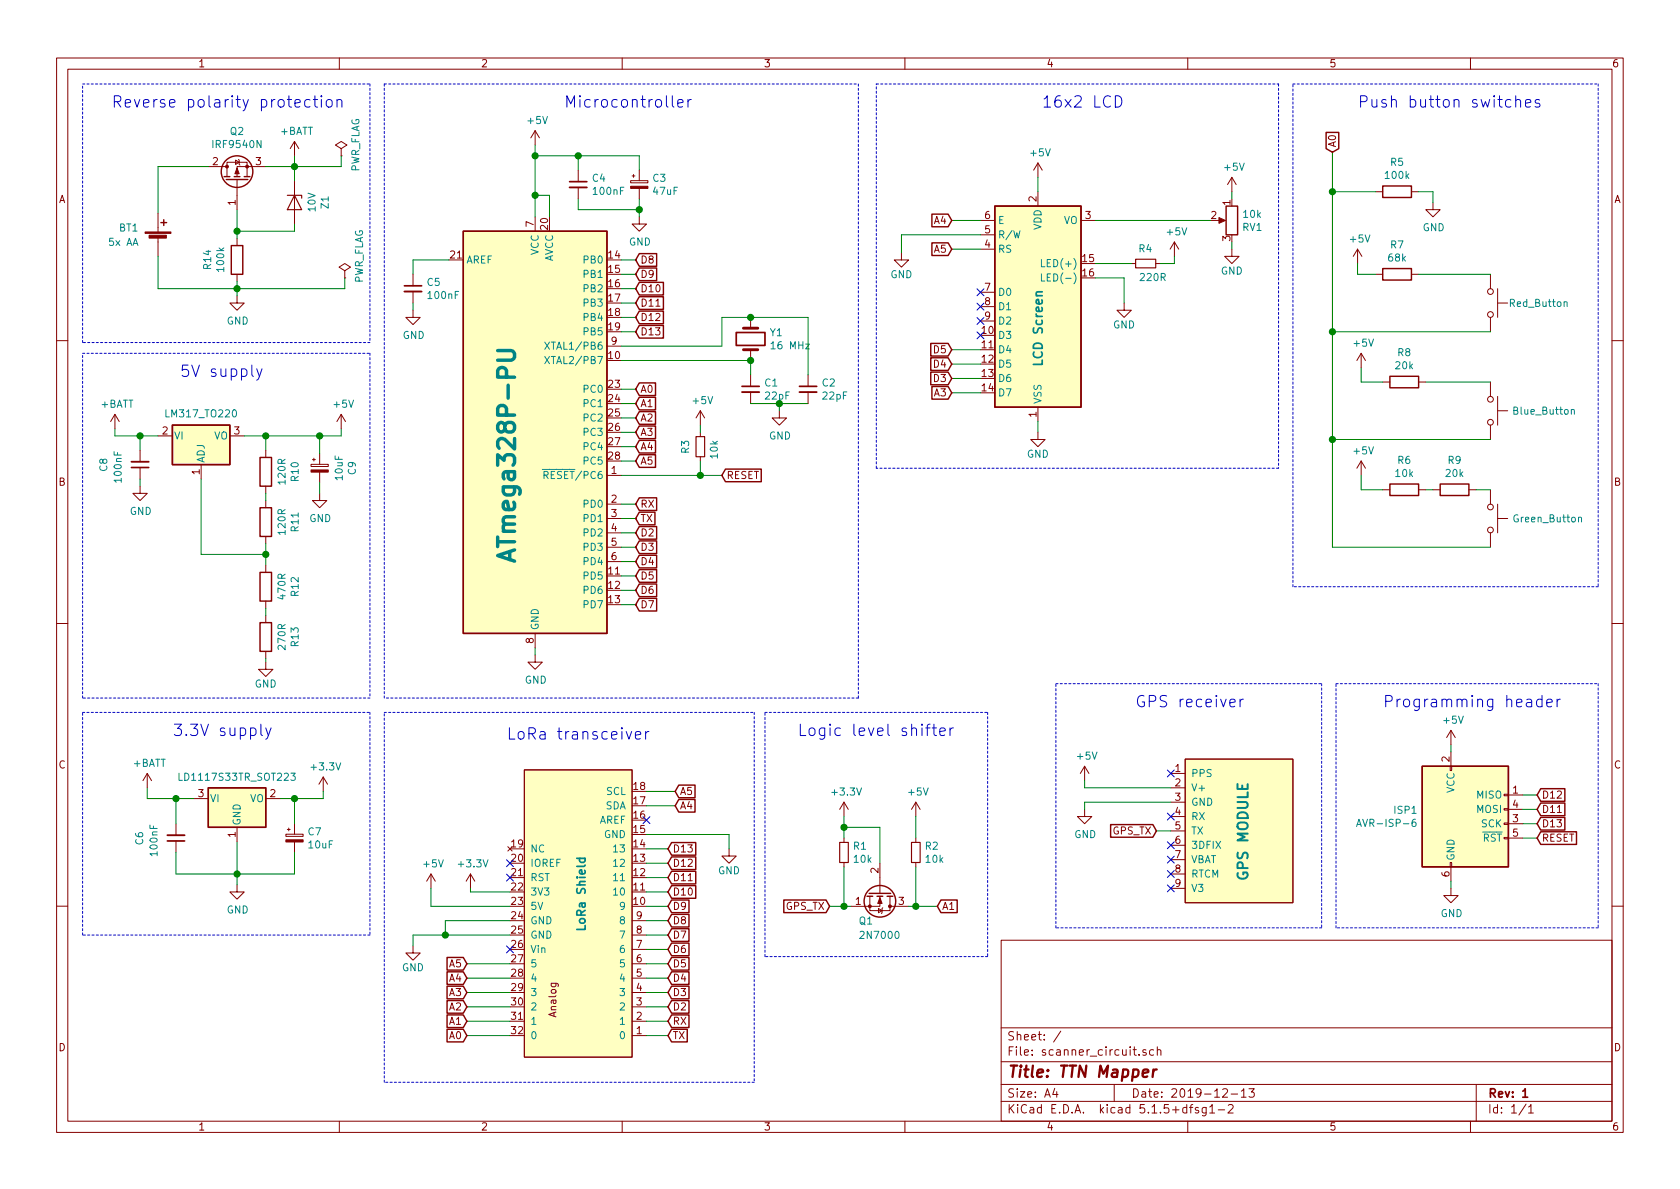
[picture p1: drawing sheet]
<svg xmlns="http://www.w3.org/2000/svg" width="297mm" height="210mm" viewBox="0 0 297 210" stroke-linecap="round" stroke-linejoin="round" font-family="sans-serif">
<g fill="none" stroke="#840000" stroke-width=".18">
<path d="M10 10.3h277v189.9h-277zM12 12.2h273v186.1h-273zM60 10.3v1.9M110 10.3v1.9M160 10.3v1.9M210 10.3v1.9M260 10.3v1.9M27.9 37.7v3.3M36.8 29.5h3.3M40.1 31.2v-2.5h3.6v2.5M41.7 28.3l.6 .4-.6 .4zM41.9 31.7v5.4"/>
<path d="M42.2 28.2l.1 .1v.8l.1 .1M47 29.5h-5.1v1.7M52.1 25v2.6M52.1 32v7.6M52.1 25l-.8 1.3M52.1 25l.7 1.3M60.3 26.3l1-.7-1-.6-1 .6 1 .7v1.3M60.3 27.6h.1M94.6 23.1l-.7 1.3M94.6 23.1v2.5M94.6 38.3v2.6M94.6 23.1l.8 1.3"/>
<path d="M102.2 30.1v2M102.2 33.1v2.1M111.5 31.9h3.1v.4h-3.1zM111.8 31.1h.5M112 30.9v.5M113 38.3v1.3h1.3l-1.3 1.3-1.2-1.3h1.2M113 30.1v1.8M113 33.3v1.9M173.4 39h2.5M183.5 28.8l-.7 1.3M183.5 28.8v2.6M183.5 33.9v2.5"/>
<path d="M183.5 28.8l.8 1.3M191.1 39h2.6M215.3 39h1M217.8 31.4l-.8 1.2M217.8 31.4v2.5M217.8 31.4l.8 1.2M243.2 33.9h1.3M249.6 33.9h1.2M253.4 35.8v1.3h1.2l-1.2 1.2-1.3-1.2h1.3M27.9 42v3.3M41.9 52.3v1.3h1.3l-1.3 1.3-1.3-1.3h1.3M41.9 42.2v1.2"/>
<path d="M41.9 48.5v1.3M61 47.9l1-.7-1-.6-1.1 .6 1.1 .7v1.2M61 49.1h.1M73 54.9v1.2h1.3l-1.3 1.3-1.2-1.3h1.2M73 48.5v2M73 51.6v2M132.7 56.1v1.9M159.4 44.7v1.3h1.3l-1.3 1.2-1.3-1.2h1.3M173.4 44.1h2.5M173.4 41.5h2.5M173.4 51.7h2.5M173.4 54.2h2.5"/>
<path d="M173.4 56.8h2.5M198.8 53.6v1.3h1.2l-1.2 1.2-1.3-1.2h1.3M200 46.6h.8M204.3 46.6h.8M207.6 42.8l-.7 1.3M207.6 42.8v2.5M207.6 42.8l.8 1.3M217.8 44.1v1.2h1.3l-1.3 1.3-1.3-1.3h1.3M240 44.1l-.7 1.2M240 44.1v2.5M240 44.1l.8 1.2M243.2 48.5h1.3"/>
<path d="M249.6 48.5h1.2M263.5 48.5v2.5M263.5 56.1v2.6M264.8 53.6h1.8M264.8 51v5.1M10 60.2h2M20.3 73.3l-.7 1.2M20.3 73.3v2.5M20.3 73.3l.8 1.2M24.8 79.6v2.1M27.9 77.1h2.6M40.6 77.1h2.6"/>
<path d="M47 79.6v1.3M60.3 73.3l-.7 1.2M60.3 73.3v2.5M60.3 73.3l.8 1.2M107.3 61.2h2.6M123.8 72.6l-.7 1.3M123.8 72.6v2.6M123.8 76.4v.8M123.8 72.6l.8 1.3M132.7 61.8v1.9M132.7 66.3v2M132.7 69.3v2.1"/>
<path d="M137.8 72.6v1.3h1.3l-1.3 1.3-1.3-1.3h1.3M142.9 66.3v2M142.9 69.3v2.1M183.5 76.4v1.3h1.3l-1.3 1.3-1.3-1.3h1.3M183.5 72v2.5M240.7 62.5v2.5M240.7 62.5l-.8 1.2M240.7 62.5l.7 1.2M244.5 67.6h1.2M250.8 67.6h1.3M263.5 67.6v2.5M263.5 75.2v2.5"/>
<path d="M264.8 70.1v5.1M264.8 72.6h1.8M285 60.2h2M24.8 86v1.2h1.2l-1.2 1.3-1.3-1.3h1.3M24.8 82.7v2M35.6 82.2v2.5M47 86v1.2M47 88.5v1.3M47 94.9v1.2M47 99.9v1.3M55 82.1h3v.4h-3zM55.2 81.3h.6"/>
<path d="M55.5 81v.5M56.5 87.2v1.3h1.3l-1.3 1.3-1.3-1.3h1.3M56.5 80.3v1.8M56.5 83.5v1.8M107.3 84.1h2.6M107.3 89.1h2.6M107.3 91.7h2.6M107.3 94.2h2.6M107.3 96.8h2.6M107.3 99.3h2.6M123.8 80.8v.7M240.7 81.5l-.8 1.3"/>
<path d="M240.7 81.5v2.6M240.7 81.5l.7 1.3M244.5 86.6h1.2M250.8 86.6h1.3M253.4 86.6h1.2M259.7 86.6h1.3M263.5 86.6v2.5M263.5 94.2v2.6M264.8 91.7h1.8M264.8 89.1v5.1M10 110.3h2M47 117.1v1.3h1.3l-1.3 1.2-1.3-1.2h1.3"/>
<path d="M47 106.3v1.3M47 108.8v1.3M47 115.2v1.3M94.6 115.8v1.3h1.3l-1.3 1.3-1.3-1.3h1.3M94.6 112v2.5M285 110.3h2M26 136.8l-.7 1.2M26 136.8v2.5M26 136.8l.8 1.2M57.1 137.4l-.7 1.3M57.1 137.4v2.5M57.1 137.4l.8 1.3"/>
<path d="M92.7 136.1h19.1v50.8h-19.1zM191.8 135.5l-.8 1.3M191.8 135.5v2.5M191.8 135.5l.7 1.3M207 136.8h2.5M207 139.3h2.5M209.5 134.2h19.1v25.4h-19.1zM256.4 135.5h.3v.8h-.3zM256.5 129.2l-.7 1.2M256.5 129.2v2.5M256.5 133v2.5M256.5 129.2l.8 1.2"/>
<path d="M31.1 145.7v2M31.1 148.7v2M34.3 141.2h2.5M41.9 156.5v1.2h1.3l-1.3 1.3-1.3-1.3h1.3M41.9 146.3v2.5M47 141.2h2.5M50.5 147.5h3.1v.4h-3.1zM50.8 146.7h.5M51.1 146.4v.5M52.1 145.7v1.8M52.1 148.9v1.8M76.2 154.6l-.8 1.2"/>
<path d="M76.2 154.6v2.5M76.2 154.6l.8 1.2M83.2 154.6l-.8 1.2M83.2 154.6v2.5M83.2 154.6l.7 1.2M89.8 149.7l.8 .8M90.6 149.7l-.8 .8M128.9 150.1v1.3h1.3l-1.3 1.2-1.3-1.2h1.3M149.2 141.9v2.5M149.2 148.2v.8M149.2 152.5v.8M149.2 141.9l-.7 1.2"/>
<path d="M149.2 141.9l.8 1.2M153.8 158.5v2.5h3.6v-2.5M155.6 158.5v1.8h-5.1M155.6 152.6v5.4M161.9 141.9l-.7 1.2M161.9 141.9v2.5M161.9 148.2v.8M161.9 152.5v.8M161.9 141.9l.8 1.2M191.8 143.1v1.3h1.2l-1.2 1.3-1.3-1.3h1.3M207 141.9h2.5M207 144.4h2.5"/>
<path d="M207 146.9h2.5M207 149.5h2.5M207 152h2.5M207 154.6h2.5M207 157.1h2.5M256.4 152.5h.3v.8h-.3zM256.5 157.1v1.3h1.3l-1.3 1.2-1.2-1.2h1.2M256.5 153.3v2.5M265.9 148.1h.8v.2h-.8zM265.9 145.5h.8v.3h-.8zM265.9 143h.8v.3h-.8zM265.9 140.5h.8v.2h-.8z"/>
<path d="M266.7 140.6h2.5M266.7 145.7h2.5M266.7 143.1h2.5M266.7 148.2h2.5M10 160.2h2M73 167.3v1.2h1.3l-1.3 1.3-1.2-1.3h1.2M111.8 178h2.5M111.8 175.5h2.5M111.8 173h2.5M111.8 170.4h2.5M111.8 167.9h2.5M111.8 165.3h2.5"/>
<path d="M111.8 162.8h2.5M155.3 160.6l.7 .4-.7 .4zM156.1 160.5l-.1 .1v.8l-.2 .1M157.4 160.3h3.3M177 166.3h108v32h-108zM285 160.2h2M60 198.3v1.9M110 198.3v1.9M111.8 183.1h2.5M111.8 180.6h2.5M160 198.3v1.9M177 194.8h108"/>
<path d="M177 191.8h108M177 187.8h108M177 181.8h108M186.5 192.5l-.4 1h1M186.8 193v1M187.6 182.3l-1.3 2M197 191.8v3M201.4 186.5v.1M202.6 185.7l-.3-.1-.2 .2v.2l.5 .2v.3h-.5M204 185.7l-.4-.1-.3 .3v.6l.3 .1 .4-.1M204.6 185.7l.2-.1 .4 .1 .1 .9M204.6 185.1v1.5"/>
<path d="M210 198.3v1.9M210.3 195.8h.6M210.9 195.3l-.4 .2v1.3M211.9 195.9l-.4-.1-.2 .2 .1 .3 .5 .1v.3h-.6M213.3 195.8v1.2l-.3 .3h-.4M213.3 195.9l-.5-.1-.3 .3 .1 .6 .2 .1 .5-.1M213.9 195.8l.4-.5v1.5M213.9 196.8h.9M215.4 196.3h1.1M216.2 192.7l.2-.2h.4l.2 .5-.9 1h.9M217.2 195.5l.2-.2h.4l.2 .5-.9 1h.9M217.7 193.5h1.1"/>
<path d="M219.5 193l.4-.5v1.5M219.5 194h.8M220.8 192.5h1l-.5 .6 .4 .1v.7l-.2 .1-.7-.1M260 198.3v1.9M261 191.8v6.5M269.8 195.2l-1.2 2M270.3 195.8l.4-.5v1.5M270.3 196.8h.8"/>
<circle cx="263.5" cy="55.6" r=".51"/>
<circle cx="263.5" cy="51.6" r=".51"/>
<circle cx="263.5" cy="74.7" r=".51"/>
<circle cx="263.5" cy="70.6" r=".51"/>
<circle cx="263.5" cy="89.7" r=".51"/>
<circle cx="263.5" cy="93.7" r=".51"/>
</g>
<path d="M100.7 32.1h3.1M71.5 50.5h3M130.2 58.8h5.1v2.3h-5.1zM131.2 68.3h3M141.4 68.3h3M23.2 82.7h3.1M29.6 148.7h3M269.2 193l.5-.5v1.5M269.2 194h.9" fill="none" stroke="#840000" stroke-width=".3"/>
<path d="M202.1 189.8l.9-.2v-.4l-.6-.1-.3 .3v.9l.2 .1 .5-.1M203.9 189.1l-.1 1.3M204.5 189.1a.5 .5 0 0 0-.6 .4" fill="none" stroke="#840000" stroke-width=".41"/>
<g fill="#ffffc2" stroke="#ffffc2" stroke-width=".18">
<path d="M209.5 134.2h19.1v25.4h-19.1z"/>
<path d="M81.9 40.9h25.4v71.1h-25.4z"/>
<path d="M36.8 139.3h10.2v7h-10.2z"/>
<path d="M30.5 75.2h10.1v7h-10.1z"/>
<path d="M251.5 135.5h15.2v17.8h-15.2z"/>
<path d="M92.7 136.1h19.1v50.8h-19.1z"/>
<path d="M175.9 36.4h15.2v35.6h-15.2z"/>
</g>
<g fill="none" stroke="#840000" stroke-width=".25">
<path d="M28.4 39.4h1.1M29 38.9v1M39.6 31.2h1M40 31.7h3.8M41.4 31.2h1M43.2 31.2h1M164.8 37.9h2.8l.7 1.1-.7 1.1h-2.8zM175.9 36.4h15.2v35.6h-15.2zM216.8 36.4h2v5.1h-2zM234.5 23.4h2.2v2.9l-1.1 .6-1.1-.6zM244.5 32.9h5.1v2h-5.1zM40.9 43.4h2v5.1h-2z"/>
<path d="M81.9 40.9h25.4v71.1h-25.4zM113 47.4h3.1v2.2h-3.1l-.6-1.1zM113 57.6h4.3v2.2h-4.3l-.6-1.1zM113 55h4.3v2.2h-4.3l-.6-1.1zM113 52.5h4.3v2.2h-4.3l-.6-1.1zM113 49.9h4.3v2.3h-4.3l-.6-1.2zM113 44.9h3.1v2.2h-3.1l-.6-1.1zM164.8 42.9h2.8l.7 1.2-.7 1.1h-2.8zM244.5 47.5h5.1v2h-5.1zM30.5 75.2h10.1v7h-10.1zM113 77.9h2.9v2.2h-2.9l-.6-1.1zM113 75.3h2.9v2.3h-2.9l-.6-1.2z"/>
<path d="M113 70.3h2.9v2.2h-2.9l-.6-1.1zM113 72.8h2.9v2.2h-2.9l-.6-1.1zM113 67.7h2.9v2.2h-2.9l-.6-1.1zM164.6 65.8h3l.7 1.1-.7 1.1h-3zM164.6 60.7h3l.7 1.1-.7 1.2h-3zM164.6 63.3h3l.7 1.1-.7 1.1h-3zM164.8 68.3h2.8l.7 1.2-.7 1.1h-2.8zM245.7 66.5h5.1v2.1h-5.1zM46 89.8h2v5.1h-2zM46 80.9h2v5.1h-2zM113 98.2h3.1v2.2h-3.1l-.6-1.1zM113 80.4h2.9v2.2h-2.9l-.6-1.1z"/>
<path d="M113 95.7h3.1v2.2h-3.1l-.6-1.1zM113 88h3.1v2.3h-3.1l-.6-1.2zM113 90.6h2.8v2.2h-2.8l-.6-1.1zM113 93.1h3.1v2.2h-3.1l-.6-1.1zM128.3 83h6.3v2.2h-6.3l-.7-1.1zM245.7 85.6h5.1v2h-5.1zM254.6 85.6h5.1v2h-5.1zM46 101.2h2v5.1h-2zM46 110.1h2v5.1h-2zM113 100.7h3.1v2.3h-3.1l-.6-1.2zM113 105.8h3.1v2.2h-3.1l-.6-1.1zM113 103.3h3.1v2.2h-3.1l-.6-1.1z"/>
<path d="M36.8 139.3h10.2v7h-10.2zM120 138.8h2.9v2.3h-2.9l-.6-1.2zM251.5 135.5h15.2v17.8h-15.2zM272.4 139.5h4.3v2.2h-4.3l-.6-1.1zM118.7 149h4.3v2.2h-4.3l-.6-1.1zM118.7 151.5h4.3v2.3h-4.3l-.6-1.2zM118.7 154.1h4.3v2.2h-4.3l-.6-1.1zM118.7 156.6h4.3v2.2h-4.3l-.6-1.1zM118.7 159.2h3.1v2.2h-3.1l-.6-1.1zM120 141.4h2.9v2.2h-2.9l-.6-1.1zM138.6 159.2h7.4l.7 1.1-.7 1.1h-7.4zM153.3 158.5h1"/>
<path d="M153.7 158h3.8M155.1 158.5h1M156.8 158.5h1.1M166.4 159.2h2.8v2.2h-2.8l-.7-1.1zM196.4 145.8h7.4l.7 1.1-.7 1.2h-7.4zM272.4 142h4.3v2.2h-4.3l-.6-1.1zM272.4 144.5h4.3v2.3h-4.3l-.6-1.1zM272.4 147.1h6.3v2.2h-6.3l-.6-1.1zM79 179.5h2.9l.6 1.1-.6 1.1h-2.9zM79 169.3h2.9l.6 1.1-.6 1.1h-2.9zM79 171.9h2.9l.6 1.1-.6 1.1h-2.9zM79 174.4h2.9l.6 1.1-.6 1.1h-2.9z"/>
<path d="M79 176.9h2.9l.6 1.1-.6 1.2h-2.9zM118.7 164.2h3.1v2.3h-3.1l-.6-1.2zM118.7 166.8h3.1v2.2h-3.1l-.6-1.1zM118.7 179.5h3.1v2.2h-3.1l-.6-1.1zM118.7 169.3h3.1v2.2h-3.1l-.6-1.1zM118.7 176.9h3.1v2.3h-3.1l-.6-1.2zM118.7 171.9h3.1v2.2h-3.1l-.6-1.1zM118.7 161.7h3.1v2.2h-3.1l-.6-1.1zM118.7 174.4h3.1v2.2h-3.1l-.6-1.1zM79 182h2.9l.6 1.1-.6 1.1h-2.9zM118.7 182h2.8v2.2h-2.8l-.6-1.1z"/>
<circle cx="41.9" cy="30.3" r="2.79"/>
<circle cx="155.6" cy="159.4" r="2.79"/>
</g>
<g fill="#840000" stroke="#840000" stroke-width=".18">
<path d="M215.5 38.5l1.2 .5-1.2 .5z"/>
<path d="M41.9 29.7l.4 1h-.8z"/>
<path d="M50.5 148.5h3.1v.4h-3.1z"/>
<path d="M25.7 41h4.5v.3h-4.5z"/>
<path d="M26.4 41.6h3v.5h-3z"/>
<path d="M55 83.1h3v.4h-3z"/>
<path d="M111.5 32.9h3.1v.4h-3.1z"/>
<path d="M155.6 158.7l.4 1.1h-.8z"/>
<circle cx="43.7" cy="29.5" r=".25"/>
<circle cx="40.1" cy="29.5" r=".25"/>
<circle cx="153.8" cy="160.3" r=".25"/>
<circle cx="157.4" cy="160.3" r=".25"/>
</g>
<path d="M100.7 33.1h3.1M71.5 51.6h3M131.2 69.3h3M141.4 69.3h3M23.2 81.7h3.1M29.6 147.7h3" fill="none" stroke="#840000" stroke-width=".33"/>
<path d="M131.4 58h2.6M131.4 61.8h2.6" fill="none" stroke="#840000" stroke-width=".51"/>
<path d="M50.8 34.5h2.5v.5M52.1 34.5l1.2 2.6h-2.5zM200.8 45.8h3.5v1.6h-3.5zM123.1 77.2h1.5v3.6h-1.5zM148.5 149h1.5v3.5h-1.5zM161.2 149h1.5v3.5h-1.5z" fill="none" stroke="#840000" stroke-width=".2"/>
<g fill="none" stroke="#008484" stroke-width=".18">
<path d="M184.1 45.9v1.3h.6M184.1 48.4v1.3h.6M276.6 53.5l.1-.1h.3l.1 .8M96.3 63l.9 1.3M96.3 60.5l.9 1.3M97.2 63l-.9 1.3M97.2 60.5l-.9 1.3M277.8 72.5l.2-.1 .3 .1 .1 .7M95.9 83h1.3M96.2 84h.6l.1-.2v-.3l-.2-.1h-.5v1.2M96.5 84l.4 .6M279.1 91.6l.2-.1h.3v.8"/>
<path d="M31.6 136.7v1.3h.7M51.4 136.7h.8l-.4 .5 .3 .1v.6l-.5 .1-.2-.1M239.9 146.1l.4-1.2 .4 1.2M240 145.8h.6M250.3 144.9l-.4 .1a.87 .87 0 0 0 0 1.1l.4-.1v-.5l-.4-.1-.2 .2"/>
</g>
<path d="M88 62h2.4l.3 .1 .3 .5v.5l-.3 .4-.3 .2h-2.4M90.1 97.5v1.5M91 97.3l-3 .9 3 1" fill="none" stroke="#008484" stroke-width=".61"/>
<g fill="none" stroke="#0000c2" stroke-width=".18" stroke-dasharray=".4 .4">
<path d="M14.6 14.9h50.8M65.4 14.9v45.7M67.9 14.9h83.9M151.8 14.9v108.5M154.9 14.9h71.2M226.1 14.9v67.9M228.6 14.9h54M282.6 14.9v88.9M14.6 60.6v-45.7M14.6 62.5h50.8M65.4 60.6h-50.8M65.4 62.5v60.9"/>
<path d="M154.9 82.8v-67.9M226.1 82.8h-71.2M228.6 103.8v-88.9M282.6 103.8h-54M14.6 123.4v-60.9M14.6 126h50.8M65.4 123.4h-50.8M65.4 126v39.3M67.9 126h65.4M67.9 123.4v-108.5M133.3 126v65.4M135.3 126h39.3"/>
<path d="M151.8 123.4h-83.9M174.6 126v43.2M186.7 120.9h47M233.7 120.9v43.2M236.2 120.9h46.4M282.6 120.9v43.2M14.6 165.3v-39.3M65.4 165.3h-50.8M135.3 169.2v-43.2M174.6 169.2h-39.3M186.7 164.1v-43.2M233.7 164.1h-47"/>
<path d="M236.2 164.1v-43.2M282.6 164.1h-46.4M67.9 191.4v-65.4M133.3 191.4h-65.4"/>
</g>
<g fill="none" stroke="#008400" stroke-width=".18">
<path d="M36.8 29.5h-8.9v8.2M41.9 37.1v5.1M52.1 39.6v1.3h-10.2M52.1 27.6v4.4M60.3 27.6v1.9h-13.3M94.6 27.6h18.4v2.5M94.6 25.6v12.7M94.6 34.5h2.6v3.8M102.2 27.6v2.5M102.2 35.2v1.9h10.8M113 35.2v3.1M168.3 39h5.1"/>
<path d="M183.5 31.4v2.5M193.7 39h20.3M217.8 33.9v1.3M235.6 26.9v69.9h27.9M235.6 33.9h7.6M250.8 33.9h2.6v1.9M27.9 45.3v5.7h33.1v-1.9M41.9 49.8v2.5M73 53.6v1.3M79.4 46h-6.4v2.5M109.9 58.7h2.5M109.9 46h2.5"/>
<path d="M109.9 51h2.5M109.9 56.1h2.5M109.9 53.6h2.5M109.9 48.5h2.5M168.3 44.1h5.1M173.4 41.5h-14v3.2M193.7 46.6h6.3M193.7 49.1h5.1v4.5M207.6 45.3v1.3h-2.5M217.8 42.8v1.3M235.6 58.7h27.9M240 46.6v1.9h3.2"/>
<path d="M250.8 48.5h12.7M20.3 75.8v1.3h7.6M24.8 77.1v2.5M47 77.1v2.5M56.5 77.1v3.2M60.3 75.8v1.3h-17.1M109.9 61.2h17.7v-5.1h15.3v10.2M109.9 68.8h2.5M109.9 73.9h2.5M109.9 63.7h22.8v2.6M109.9 71.4h2.5M109.9 79h2.5"/>
<path d="M109.9 76.4h2.5M123.8 75.2v1.2M132.7 71.4h10.2M137.8 71.4v1.2M168.3 69.5h5.1M168.3 66.9h5.1M168.3 64.4h5.1M168.3 61.8h5.1M183.5 74.5v1.9M235.6 77.7h27.9M240.7 65v2.6h3.8M252.1 67.6h11.4"/>
<path d="M24.8 84.7v1.3M35.6 84.7v13.3h11.4M47 87.2v1.3M47 96.1v3.8M56.5 85.3v1.9M109.9 84.1h17.7M109.9 91.7h2.5M109.9 94.2h2.5M109.9 89.1h2.5M109.9 96.8h2.5M109.9 81.5h2.5M109.9 99.3h2.5"/>
<path d="M123.8 81.5v2.6M240.7 84.1v2.5h3.8M252.1 86.6h1.3M261 86.6h2.5M47 107.6v1.2M47 116.5v.6M94.6 114.5v1.3M109.9 104.4h2.5M109.9 106.9h2.5M109.9 101.8h2.5M26 139.3v1.9h8.3M57.1 139.9v1.3h-7.6"/>
<path d="M114.3 139.9h5.1M191.8 138v1.3h15.2M256.5 131.7v1.3M31.1 150.7v3.9h21v-3.9M31.1 141.2v4.5M41.9 148.8v7.7M52.1 141.2v4.5M76.2 157.1v3.2h14M83.2 157.1v.6h7M114.3 150.1h3.8M114.3 152.6h3.8M114.3 157.7h3.8"/>
<path d="M114.3 147.6h14.6v2.5M114.3 155.2h3.8M114.3 142.5h5.1M149.2 144.4v3.8M149.2 153.3v7M149.2 146.3h6.4v6.3M161.9 144.4v3.8M161.9 153.3v7M204.5 146.9h2.5M207 141.9h-15.2v1.2M256.5 155.8v1.3M269.2 140.6h2.6"/>
<path d="M269.2 143.1h2.6M269.2 145.7h2.6M269.2 148.2h2.6M82.5 173h7.7M82.5 170.4h7.7M82.5 178h7.7M82.5 175.5h7.7M90.2 165.3h-17.2v2M90.2 162.8h-11.5v2.5M114.3 160.3h3.8M114.3 173h3.8M114.3 170.4h3.8"/>
<path d="M114.3 165.3h3.8M114.3 162.8h3.8M114.3 178h3.8M114.3 167.9h3.8M114.3 175.5h3.8M146.7 160.3h3.8M160.7 160.3h5M82.5 183.1h7.7M82.5 180.6h7.7M114.3 183.1h3.8M114.3 180.6h3.8"/>
</g>
<g fill="none" stroke="#0000c2" stroke-width=".18">
<path d="M54.8 17.7l-.5-.1-.4 .4v.6l.2 .2 .2 .1 .5-.1M55.4 17.6h.8M55.7 16.9v1.7l.1 .2 .4 .1M56.8 16.9l-.1 .1h.2l-.1-.1v.2M56.8 17.6v1.3M57.9 17.7a.52 .52 0 0 1 .8 .3v.6a.54 .54 0 0 1-.5 .4 .54 .54 0 0 1-.5-.4v-.6zM59.6 17.8a.5 .5 0 0 1 .9 .1v1M59.6 17.6v1.3M118.9 16.9v1.7l.3 .3M119.8 18.3l1-.2-.1-.4-.6-.1-.3 .3 .1 .9 .2 .1 .6-.1M121.6 17.6v1.3M122.2 17.6l-.4 .1-.2 .3"/>
<path d="M197.2 16.9a1.05 1.05 0 0 1 1.2 .7 1.05 1.05 0 0 1-.4 1.2l-.8 .1zM268 17.8a.52 .52 0 0 1 .8-.1l.1 1.2M268 16.9v2M269.7 18.3l1-.2-.1-.4-.6-.1-.3 .3 .1 .9 .2 .1 .6-.1M272.2 17.7a.5 .5 0 0 0-.8 .2l.1 .3a.68 .68 0 0 1 .8 .4l-.1 .2-.2 .1-.6-.1M45.4 65.2l.5 1.4M46.3 65.2l-.6 1.9-.3 .1M46.1 128.1v1.7l.3 .3M47 128.7l.4 1.4M47.9 128.7l-.6 1.9-.3 .1M110.7 129.4l.5 1.3 .5-1.3M112.3 130l1-.2-.1-.3-.6-.1-.3 .2 .1 1 .2 .1 .6-.1"/>
<path d="M114.1 129.4v1.3M114.7 129.4l-.3 .1-.3 .2M163.7 128.7h.7M164.4 128.1l-.3 .1-.1 .1v1.8M164.8 128.7h.8M165.1 128.1v1.7l.1 .2 .4 .1M166.2 129.4l.9-.2-.1-.4-.6-.1-.2 .3 .1 1 .1 .1 .6-.1M168 128.7v1.4M168.6 128.7l-.4 .1-.2 .3M217.4 124.3l1-.2-.1-.4-.6-.1-.3 .3 .2 1 .1 .1 .6-.1M219.3 123.6v1.4M219.8 123.6l-.3 .1-.2 .3"/>
<path d="M272.6 123.7l-.5-.1-.4 .4v.6l.2 .3 .2 .1 .5-.1M272.6 123v2M273.5 124.3l.9-.2-.1-.4-.5-.1-.3 .3 .1 1 .2 .1 .5-.1M275.3 123.6v1.4M275.9 123.6l-.4 .1-.2 .3"/>
</g>
<g fill="#008400" stroke="#008400" stroke-width=".25">
<circle cx="161.9" cy="160.3" r=".51"/>
<circle cx="41.9" cy="51" r=".51"/>
<circle cx="52.1" cy="29.5" r=".51"/>
<circle cx="94.6" cy="34.5" r=".51"/>
<circle cx="235.6" cy="33.9" r=".51"/>
<circle cx="56.5" cy="77.1" r=".51"/>
<circle cx="78.7" cy="165.3" r=".51"/>
<circle cx="235.6" cy="77.7" r=".51"/>
<circle cx="47" cy="77.1" r=".51"/>
<circle cx="123.8" cy="84.1" r=".51"/>
<circle cx="235.6" cy="58.7" r=".51"/>
<circle cx="41.9" cy="40.9" r=".51"/>
<circle cx="149.2" cy="160.3" r=".51"/>
<circle cx="102.2" cy="27.6" r=".51"/>
<circle cx="113" cy="37.1" r=".51"/>
<circle cx="52.1" cy="141.2" r=".51"/>
<circle cx="24.8" cy="77.1" r=".51"/>
<circle cx="41.9" cy="154.6" r=".51"/>
<circle cx="31.1" cy="141.2" r=".51"/>
<circle cx="132.7" cy="63.7" r=".51"/>
<circle cx="94.6" cy="27.6" r=".51"/>
<circle cx="149.2" cy="146.3" r=".51"/>
<circle cx="47" cy="98" r=".51"/>
<circle cx="132.7" cy="56.1" r=".51"/>
<circle cx="137.8" cy="71.4" r=".51"/>
</g>
<g fill="none" stroke="#000084" stroke-width=".18">
<path d="M172.7 51.1l1.3 1.2M172.7 53.6l1.3 1.2M172.7 56.2l1.3 1.2M172.7 58.7l1.3 1.2M174 51.1l-1.3 1.2M174 53.6l-1.3 1.2M174 56.2l-1.3 1.2M174 58.7l-1.3 1.2M206.4 136.2l1.2 1.2M207.6 136.2l-1.2 1.2M89.6 154.6l1.2 1.2M89.6 152l1.2 1.3"/>
<path d="M90.8 154.6l-1.2 1.2M90.8 152l-1.2 1.3M113.7 144.4l1.2 1.2M114.9 144.4l-1.2 1.2M206.4 156.5l1.2 1.2M206.4 143.8l1.2 1.2M206.4 148.9l1.2 1.2M206.4 151.4l1.2 1.2M206.4 153.9l1.2 1.3M207.6 156.5l-1.2 1.2M207.6 143.8l-1.2 1.2M207.6 148.9l-1.2 1.2"/>
<path d="M207.6 151.4l-1.2 1.2M207.6 153.9l-1.2 1.3M89.6 167.3l1.2 1.2M90.8 167.3l-1.2 1.2"/>
</g>
<text font-size="4.2" fill="#008484" x="91.1" y="97.1" transform="rotate(-90 91.1 97.1)">ATmega328P-PU</text>
<g font-size="2.8" fill="#0000c2">
<text x="19.7" y="19">Reverse polarity protection</text>
<text x="99.7" y="19">Microcontroller</text>
<text x="184.1" y="19">16x2 LCD</text>
<text x="240" y="19">Push button switches</text>
<text x="31.7" y="66.7">5V supply</text>
<text x="200.7" y="125.1">GPS receiver</text>
<text x="244.5" y="125.1">Programming header</text>
<text x="30.5" y="130.2">3.3V supply</text>
<text x="89.5" y="130.8">LoRa transceiver</text>
<text x="141" y="130.2">Logic level shifter</text>
</g>
<text font-size="2.8" fill="#840000" x="178" y="190.5">Title: TTN Mapper</text>
<text font-size="2.5" fill="#008484" x="220.7" y="155.5" transform="rotate(-90 220.7 155.5)">GPS MODULE</text>
<text font-size="2.2" fill="#008484" x="184.4" y="64.2" transform="rotate(-90 184.4 64.2)">LCD Screen</text>
<text font-size="2.1" fill="#008484" x="103.5" y="164" transform="rotate(-90 103.5 164)">LoRa Shield</text>
<g font-size="2.1" fill="#840000">
<text x="178" y="184">Sheet: /</text>
<text x="178" y="186.7">File: scanner_circuit.sch</text>
<text x="178" y="196.9">KiCad E.D.A. kicad 5.1.5+dfsg1-2</text>
<text x="178" y="194.1">Size: A4</text>
<text x="200" y="194.1">Date: 2019-12-13</text>
<text x="263" y="194.1">Rev: 1</text>
<text x="263" y="196.9">Id: 1/1</text>
</g>
<g font-size="1.8" fill="#840000">
<text x="35" y="11.9">1</text>
<text x="85" y="11.9">2</text>
<text x="135" y="11.9">3</text>
<text x="185" y="11.9">4</text>
<text x="235" y="11.9">5</text>
<text x="285" y="11.9">6</text>
<text x="37.6" y="29.2">2</text>
<text x="45.2" y="29.2">3</text>
<text x="236.2" y="26.1" transform="rotate(-90 236.2 26.1)">A0</text>
<text x="10.4" y="35.9">A</text>
<text x="183.3" y="35.7" transform="rotate(-90 183.3 35.7)">2</text>
<text x="285.4" y="35.9">A</text>
<text x="41.7" y="36.3" transform="rotate(-90 41.7 36.3)">1</text>
<text x="94.4" y="40.1" transform="rotate(-90 94.4 40.1)">7</text>
<text x="96.9" y="40.6" transform="rotate(-90 96.9 40.6)">20</text>
<text x="165.2" y="39.6">A4</text>
<text x="174.1" y="41.3">5</text>
<text x="174.1" y="38.7">6</text>
<text x="191.9" y="38.7">3</text>
<text x="214.1" y="38.7">2</text>
<text x="217.6" y="36.3" transform="rotate(-90 217.6 36.3)">1</text>
<text x="79.7" y="45.7">21</text>
<text x="107.6" y="45.7">14</text>
<text x="113.2" y="46.6">D8</text>
<text x="165.2" y="44.7">A5</text>
<text x="174.1" y="43.8">4</text>
<text x="191.4" y="46.3">15</text>
<text x="217.6" y="42.6" transform="rotate(-90 217.6 42.6)">3</text>
<text x="107.6" y="48.3">15</text>
<text x="107.6" y="50.8">16</text>
<text x="107.6" y="53.3">17</text>
<text x="113.2" y="49.1">D9</text>
<text x="113.2" y="51.7">D10</text>
<text x="174.1" y="51.4">7</text>
<text x="174.1" y="54">8</text>
<text x="191.4" y="48.9">16</text>
<text x="107.6" y="55.9">18</text>
<text x="107.6" y="58.4">19</text>
<text x="113.2" y="59.3">D13</text>
<text x="113.2" y="56.8">D12</text>
<text x="113.2" y="54.2">D11</text>
<text x="173.7" y="59">10</text>
<text x="174.1" y="56.5">9</text>
<text x="107.6" y="63.5">10</text>
<text x="108.1" y="61">9</text>
<text x="165.2" y="62.5">D5</text>
<text x="165.2" y="65">D4</text>
<text x="173.7" y="61.6">11</text>
<text x="173.7" y="64.1">12</text>
<text x="107.6" y="68.6">23</text>
<text x="107.6" y="71.1">24</text>
<text x="113.2" y="69.5">A0</text>
<text x="165.2" y="67.6">D3</text>
<text x="165.2" y="70.1">A3</text>
<text x="173.7" y="66.7">13</text>
<text x="173.7" y="69.2">14</text>
<text x="28.7" y="76.8">2</text>
<text x="41.4" y="76.8">3</text>
<text x="107.6" y="73.7">25</text>
<text x="107.6" y="76.2">26</text>
<text x="113.2" y="77.1">A3</text>
<text x="113.2" y="72">A1</text>
<text x="113.2" y="74.5">A2</text>
<text x="183.3" y="73.8" transform="rotate(-90 183.3 73.8)">1</text>
<text x="35.3" y="83.9" transform="rotate(-90 35.3 83.9)">1</text>
<text x="107.6" y="78.7">27</text>
<text x="107.6" y="81.3">28</text>
<text x="108.1" y="83.8">1</text>
<text x="113.2" y="82.2">A5</text>
<text x="113.2" y="79.6">A4</text>
<text x="10.4" y="85.9">B</text>
<text x="108.1" y="88.9">2</text>
<text x="113.2" y="89.8">RX</text>
<text x="128.4" y="84.7">RESET</text>
<text x="285.4" y="85.9">B</text>
<text x="108.1" y="91.4">3</text>
<text x="108.1" y="94">4</text>
<text x="113.2" y="92.3">TX</text>
<text x="113.2" y="94.9">D2</text>
<text x="107.6" y="101.6">11</text>
<text x="108.1" y="96.5">5</text>
<text x="108.1" y="99.1">6</text>
<text x="113.2" y="99.9">D4</text>
<text x="113.2" y="97.4">D3</text>
<text x="107.6" y="104.1">12</text>
<text x="107.6" y="106.7">13</text>
<text x="113.2" y="102.5">D5</text>
<text x="113.2" y="107.6">D7</text>
<text x="113.2" y="105">D6</text>
<text x="94.4" y="113.8" transform="rotate(-90 94.4 113.8)">8</text>
<text x="10.4" y="135.9">C</text>
<text x="207.8" y="136.5">1</text>
<text x="256.3" y="134.7" transform="rotate(-90 256.3 134.7)">2</text>
<text x="285.4" y="135.9">C</text>
<text x="35.1" y="141">3</text>
<text x="47.8" y="141">2</text>
<text x="112.1" y="142.2">17</text>
<text x="112.1" y="139.7">18</text>
<text x="120.2" y="143.1">A4</text>
<text x="120.2" y="140.6">A5</text>
<text x="207.8" y="139.1">2</text>
<text x="207.8" y="141.6">3</text>
<text x="267.5" y="140.3">1</text>
<text x="267.5" y="142.9">4</text>
<text x="272.6" y="141.2">D12</text>
<text x="272.6" y="143.8">D11</text>
<text x="41.7" y="148.1" transform="rotate(-90 41.7 148.1)">1</text>
<text x="90.5" y="149.9">19</text>
<text x="112.1" y="149.9">14</text>
<text x="112.1" y="147.3">15</text>
<text x="112.1" y="144.8">16</text>
<text x="196.7" y="147.6">GPS_TX</text>
<text x="207.8" y="144.1">4</text>
<text x="207.8" y="146.7">5</text>
<text x="207.8" y="149.2">6</text>
<text x="267.5" y="145.4">3</text>
<text x="267.5" y="147.9">5</text>
<text x="272.6" y="146.3">D13</text>
<text x="272.6" y="148.8">RESET</text>
<text x="90.5" y="152.4">20</text>
<text x="90.5" y="154.9">21</text>
<text x="112.1" y="154.9">12</text>
<text x="112.1" y="152.4">13</text>
<text x="118.9" y="150.7">D13</text>
<text x="118.9" y="153.3">D12</text>
<text x="118.9" y="155.8">D11</text>
<text x="155.3" y="154.4" transform="rotate(-90 155.3 154.4)">2</text>
<text x="207.8" y="151.8">7</text>
<text x="207.8" y="154.3">8</text>
<text x="256.3" y="155" transform="rotate(-90 256.3 155)">6</text>
<text x="90.5" y="157.5">22</text>
<text x="90.5" y="160">23</text>
<text x="112.1" y="160">10</text>
<text x="112.1" y="157.5">11</text>
<text x="118.9" y="158.4">D10</text>
<text x="118.9" y="160.9">D9</text>
<text x="138.9" y="160.9">GPS_TX</text>
<text x="151.3" y="160">1</text>
<text x="158.9" y="160">3</text>
<text x="166.5" y="160.9">A1</text>
<text x="207.8" y="156.8">9</text>
<text x="90.5" y="162.6">24</text>
<text x="90.5" y="165.1">25</text>
<text x="90.5" y="167.6">26</text>
<text x="112.5" y="167.6">7</text>
<text x="112.5" y="165.1">8</text>
<text x="112.5" y="162.6">9</text>
<text x="118.9" y="166">D7</text>
<text x="118.9" y="163.4">D8</text>
<text x="79.5" y="171.1">A5</text>
<text x="79.5" y="173.6">A4</text>
<text x="90.5" y="170.2">27</text>
<text x="90.5" y="172.7">28</text>
<text x="112.5" y="172.7">5</text>
<text x="112.5" y="170.2">6</text>
<text x="118.9" y="168.5">D6</text>
<text x="118.9" y="171.1">D5</text>
<text x="118.9" y="173.6">D4</text>
<text x="79.5" y="176.1">A3</text>
<text x="79.5" y="178.7">A2</text>
<text x="90.5" y="175.3">29</text>
<text x="90.5" y="177.8">30</text>
<text x="98.4" y="179.8" transform="rotate(-90 98.4 179.8)">Analog</text>
<text x="112.5" y="177.8">3</text>
<text x="112.5" y="175.3">4</text>
<text x="118.9" y="178.7">D2</text>
<text x="118.9" y="176.1">D3</text>
<text x="10.4" y="185.9">D</text>
<text x="79.5" y="181.2">A1</text>
<text x="79.5" y="183.8">A0</text>
<text x="90.5" y="180.3">31</text>
<text x="90.5" y="182.9">32</text>
<text x="112.5" y="182.9">1</text>
<text x="112.5" y="180.3">2</text>
<text x="118.9" y="183.8">TX</text>
<text x="118.9" y="181.2">RX</text>
<text x="285.4" y="185.9">D</text>
<text x="35" y="199.9">1</text>
<text x="85" y="199.9">2</text>
<text x="135" y="199.9">3</text>
<text x="185" y="199.9">4</text>
<text x="235" y="199.9">5</text>
<text x="285" y="199.9">6</text>
</g>
<g font-size="1.8" fill="#008484">
<text x="40.7" y="23.9">Q2</text>
<text x="49.6" y="23.8">+BATT</text>
<text x="93.4" y="21.9">+5V</text>
<text x="37.9" y="26.2">IRF9540N</text>
<text x="182.3" y="27.7">+5V</text>
<text x="245.9" y="29.3">R5</text>
<text x="63.6" y="30.6" transform="rotate(-90 63.6 30.6)">PWR_FLAG</text>
<text x="104.8" y="32.2">C4</text>
<text x="105" y="34.5">100nF</text>
<text x="115.5" y="32.2">C3</text>
<text x="115.6" y="34.5">47uF</text>
<text x="216.6" y="30.2">+5V</text>
<text x="245.1" y="31.6">100k</text>
<text x="21.1" y="40.9">BT1</text>
<text x="55.8" y="37.4" transform="rotate(-90 55.8 37.4)">10V</text>
<text x="58.1" y="36.8" transform="rotate(-90 58.1 36.8)">Z1</text>
<text x="176.4" y="39.6">E</text>
<text x="184.1" y="40.7" transform="rotate(-90 184.1 40.7)">VDD</text>
<text x="188.1" y="39.6">VO</text>
<text x="206.4" y="41.6">+5V</text>
<text x="219.7" y="40.8">RV1</text>
<text x="219.9" y="38.5">10k</text>
<text x="251.5" y="40.9">GND</text>
<text x="19.3" y="43.5">5x AA</text>
<text x="37.3" y="47.6" transform="rotate(-90 37.3 47.6)">R14</text>
<text x="39.6" y="47.9" transform="rotate(-90 39.6 47.9)">100k</text>
<text x="82.4" y="46.6">AREF</text>
<text x="95.2" y="45.1" transform="rotate(-90 95.2 45.1)">VCC</text>
<text x="97.8" y="46.4" transform="rotate(-90 97.8 46.4)">AVCC</text>
<text x="103.4" y="46.6">PB0</text>
<text x="111.2" y="43.4">GND</text>
<text x="176.4" y="44.7">RS</text>
<text x="176.4" y="42.2">R/W</text>
<text x="184.9" y="47.2">LED(+)</text>
<text x="201.4" y="44.6">R4</text>
<text x="238.8" y="42.9">+5V</text>
<text x="245.5" y="46.2">68k</text>
<text x="245.9" y="43.9">R7</text>
<text x="64.2" y="50.3" transform="rotate(-90 64.2 50.3)">PWR_FLAG</text>
<text x="75.6" y="50.6">C5</text>
<text x="75.8" y="52.9">100nF</text>
<text x="103.4" y="49.1">PB1</text>
<text x="103.4" y="51.7">PB2</text>
<text x="157.4" y="49.2">GND</text>
<text x="176.4" y="52.3">D0</text>
<text x="185.3" y="49.8">LED(-)</text>
<text x="201.7" y="49.7">220R</text>
<text x="215.8" y="48.6">GND</text>
<text x="40.1" y="57.4">GND</text>
<text x="71.2" y="59.9">GND</text>
<text x="103.4" y="54.2">PB3</text>
<text x="103.4" y="56.8">PB4</text>
<text x="103.4" y="59.3">PB5</text>
<text x="136.2" y="59.5">Y1</text>
<text x="176.4" y="59.9">D3</text>
<text x="176.4" y="54.9">D1</text>
<text x="176.4" y="57.4">D2</text>
<text x="196.8" y="58.1">GND</text>
<text x="267.1" y="54.3">Red_Button</text>
<text x="97.3" y="64.4">XTAL2/PB7</text>
<text x="97.3" y="61.8">XTAL1/PB6</text>
<text x="136.7" y="61.8">16 MHz</text>
<text x="176.4" y="62.5">D4</text>
<text x="176.4" y="65">D5</text>
<text x="239.4" y="61.3">+5V</text>
<text x="246.8" y="65.3">20k</text>
<text x="247.2" y="63">R8</text>
<text x="103.4" y="69.5">PC0</text>
<text x="122.6" y="71.5">+5V</text>
<text x="135.3" y="68.3">C1</text>
<text x="135.4" y="70.7">22pF</text>
<text x="145.4" y="68.3">C2</text>
<text x="145.5" y="70.7">22pF</text>
<text x="176.4" y="67.6">D6</text>
<text x="176.4" y="70.1">D7</text>
<text x="184.1" y="71.5" transform="rotate(-90 184.1 71.5)">VSS</text>
<text x="17.8" y="72.1">+BATT</text>
<text x="29.6" y="73.8">LM317_TO220</text>
<text x="30.7" y="77.7">VI</text>
<text x="37.8" y="77.7">VO</text>
<text x="59.1" y="72.1">+5V</text>
<text x="103.4" y="72">PC1</text>
<text x="103.4" y="74.5">PC2</text>
<text x="103.4" y="77.1">PC3</text>
<text x="136" y="77.7">GND</text>
<text x="267.8" y="73.3">Blue_Button</text>
<text x="19" y="83.3" transform="rotate(-90 19 83.3)">C8</text>
<text x="36.2" y="81.9" transform="rotate(-90 36.2 81.9)">ADJ</text>
<text x="62.9" y="83.9" transform="rotate(-90 62.9 83.9)">C9</text>
<text x="103.4" y="79.6">PC4</text>
<text x="103.4" y="82.2">PC5</text>
<text x="121.8" y="80.2" transform="rotate(-90 121.8 80.2)">R3</text>
<text x="126.9" y="81" transform="rotate(-90 126.9 81)">10k</text>
<text x="181.6" y="80.9">GND</text>
<text x="239.4" y="80.4">+5V</text>
<text x="247.2" y="82">R6</text>
<text x="256.1" y="82">R9</text>
<text x="21.5" y="85.2" transform="rotate(-90 21.5 85.2)">100nF</text>
<text x="50.5" y="85.5" transform="rotate(-90 50.5 85.5)">120R</text>
<text x="52.8" y="85.1" transform="rotate(-90 52.8 85.1)">R10</text>
<text x="60.6" y="84.8" transform="rotate(-90 60.6 84.8)">10uF</text>
<text x="97" y="84.7">RESET/PC6</text>
<text x="103.4" y="89.8">PD0</text>
<text x="246.8" y="84.3">10k</text>
<text x="255.7" y="84.3">20k</text>
<text x="22.9" y="91.1">GND</text>
<text x="50.5" y="94.4" transform="rotate(-90 50.5 94.4)">120R</text>
<text x="52.8" y="93.9" transform="rotate(-90 52.8 93.9)">R11</text>
<text x="54.7" y="92.3">GND</text>
<text x="103.4" y="92.3">PD1</text>
<text x="103.4" y="94.9">PD2</text>
<text x="267.8" y="92.4">Green_Button</text>
<text x="103.4" y="97.4">PD3</text>
<text x="103.4" y="99.9">PD4</text>
<text x="50.5" y="105.9" transform="rotate(-90 50.5 105.9)">470R</text>
<text x="52.8" y="105.4" transform="rotate(-90 52.8 105.4)">R12</text>
<text x="103.4" y="102.5">PD5</text>
<text x="103.4" y="105">PD6</text>
<text x="103.4" y="107.6">PD7</text>
<text x="95.2" y="111.5" transform="rotate(-90 95.2 111.5)">GND</text>
<text x="50.5" y="114.8" transform="rotate(-90 50.5 114.8)">270R</text>
<text x="52.8" y="114.3" transform="rotate(-90 52.8 114.3)">R13</text>
<text x="45" y="121.6">GND</text>
<text x="92.8" y="120.9">GND</text>
<text x="255.3" y="128">+5V</text>
<text x="23.5" y="135.6">+BATT</text>
<text x="55.2" y="136.2">+3.3V</text>
<text x="190.6" y="134.3">+5V</text>
<text x="210.6" y="137.4">PPS</text>
<text x="32.2" y="138.1">LD1117S33TR_SOT223</text>
<text x="37.1" y="141.9">VI</text>
<text x="44.2" y="141.9">VO</text>
<text x="107" y="143.1">SDA</text>
<text x="107.2" y="140.6">SCL</text>
<text x="147.3" y="140.7">+3.3V</text>
<text x="160.7" y="140.7">+5V</text>
<text x="210.6" y="139.9">V+</text>
<text x="210.6" y="142.5">GND</text>
<text x="246.6" y="143.9">ISP1</text>
<text x="257.2" y="140.3" transform="rotate(-90 257.2 140.3)">VCC</text>
<text x="261.2" y="141.2">MISO</text>
<text x="261.2" y="143.8">MOSI</text>
<text x="25.3" y="149.4" transform="rotate(-90 25.3 149.4)">C6</text>
<text x="42.5" y="146" transform="rotate(-90 42.5 146)">GND</text>
<text x="54.5" y="147.7">C7</text>
<text x="105.9" y="145.7">AREF</text>
<text x="106.8" y="148.2">GND</text>
<text x="189.9" y="148.2">GND</text>
<text x="210.6" y="145">RX</text>
<text x="210.6" y="147.6">TX</text>
<text x="240.8" y="146.2">AVR-ISP-6</text>
<text x="262" y="146.3">SCK</text>
<text x="262.2" y="148.8">RST</text>
<text x="27.9" y="151.2" transform="rotate(-90 27.9 151.2)">100nF</text>
<text x="54.6" y="150">10uF</text>
<text x="75" y="153.4">+5V</text>
<text x="81.2" y="153.4">+3.3V</text>
<text x="93.7" y="150.7">NC</text>
<text x="93.7" y="153.3">IOREF</text>
<text x="93.7" y="155.8">RST</text>
<text x="108.8" y="155.8">11</text>
<text x="108.8" y="153.3">12</text>
<text x="108.8" y="150.7">13</text>
<text x="126.9" y="154.6">GND</text>
<text x="150.9" y="150.3">R1</text>
<text x="151.1" y="152.6">10k</text>
<text x="163.6" y="150.3">R2</text>
<text x="163.8" y="152.6">10k</text>
<text x="210.6" y="150.1">3DFIX</text>
<text x="210.6" y="152.6">VBAT</text>
<text x="210.6" y="155.2">RTCM</text>
<text x="257.2" y="152.3" transform="rotate(-90 257.2 152.3)">GND</text>
<text x="40.1" y="161.5">GND</text>
<text x="93.7" y="158.4">3V3</text>
<text x="93.7" y="160.9">5V</text>
<text x="108.8" y="158.4">10</text>
<text x="109.8" y="160.9">9</text>
<text x="210.6" y="157.7">V3</text>
<text x="93.7" y="163.4">GND</text>
<text x="93.7" y="166">GND</text>
<text x="109.8" y="166">7</text>
<text x="109.8" y="163.4">8</text>
<text x="151.9" y="163.5">Q1</text>
<text x="152.4" y="166">2N7000</text>
<text x="254.7" y="162.2">GND</text>
<text x="71.1" y="171.7">GND</text>
<text x="93.7" y="168.5">Vin</text>
<text x="93.7" y="171.1">5</text>
<text x="93.7" y="173.6">4</text>
<text x="109.8" y="173.6">4</text>
<text x="109.8" y="171.1">5</text>
<text x="109.8" y="168.5">6</text>
<text x="93.7" y="176.1">3</text>
<text x="93.7" y="178.7">2</text>
<text x="109.8" y="178.7">2</text>
<text x="109.8" y="176.1">3</text>
<text x="93.7" y="181.2">1</text>
<text x="93.7" y="183.8">0</text>
<text x="109.8" y="183.8">0</text>
<text x="109.8" y="181.2">1</text>
</g>
</svg>
